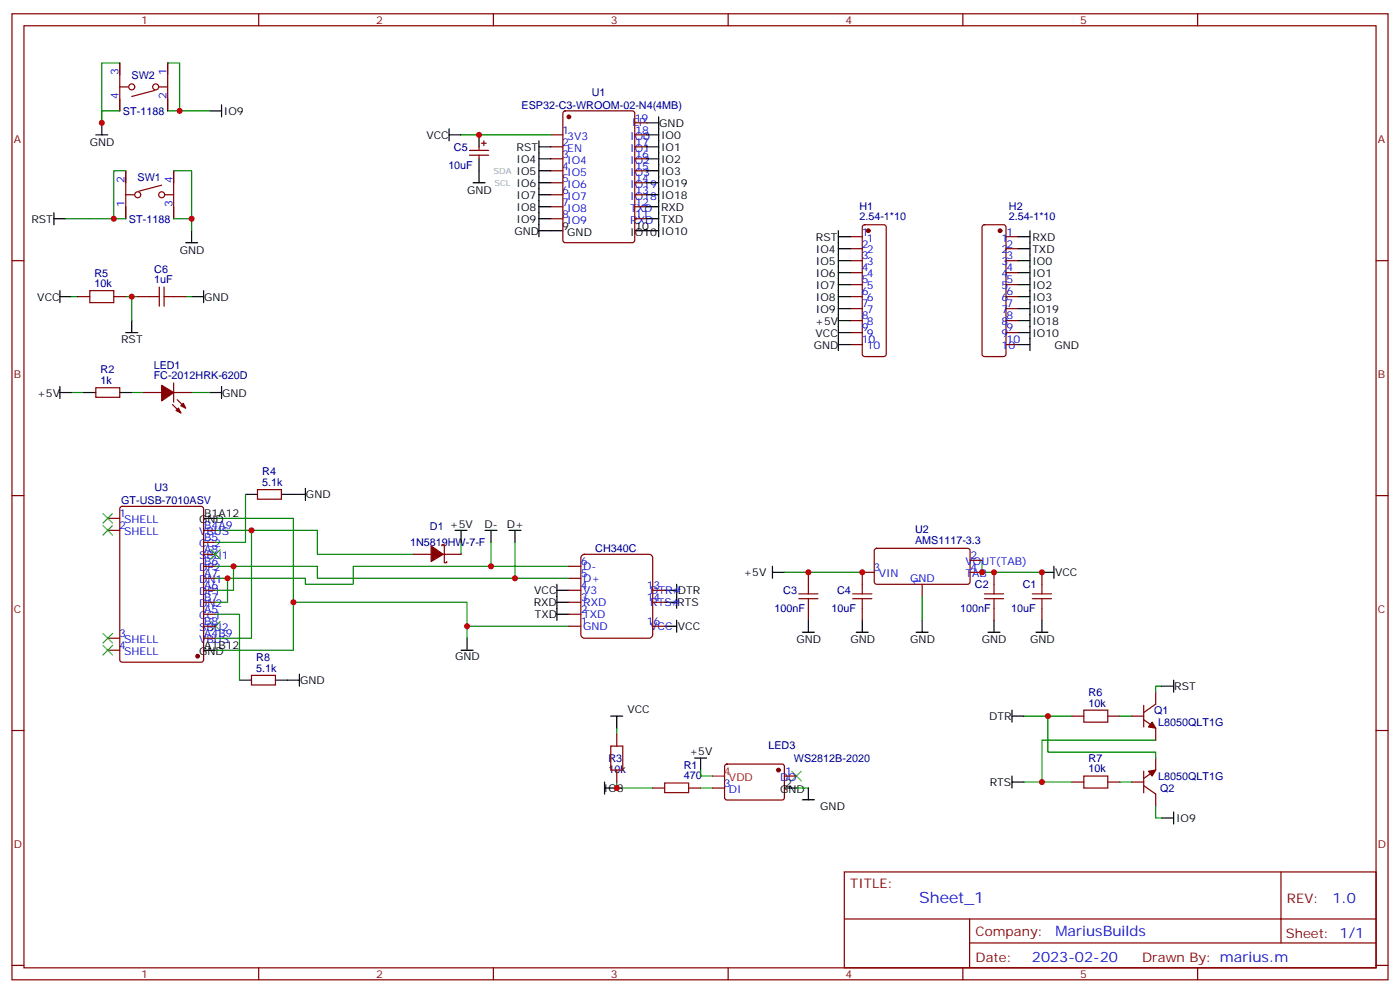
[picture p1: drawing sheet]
<svg xmlns="http://www.w3.org/2000/svg" width="412mm" height="292mm" viewBox="0 0 412 292" stroke-linecap="round" stroke-linejoin="round" font-family="sans-serif">
<g fill="none" stroke="#870000" stroke-width=".35">
<path d="M3.5 4.1h405.4v284.3h-405.4zM7.1 7.6h398.2v277.3h-398.2zM35.3 18.5v14.1M49.4 18.5v14.1M76.2 4.1v3.5M145.3 4.1v3.5M214.5 4.1v3.5M283.6 4.1v3.5M352.8 4.1v3.5M35.3 25.6h2.4M45.5 26.6l-6.7 1.8M46.9 25.6h2.5"/>
<path d="M162.3 39.7h3.5M166 32.8l.5-.2h19.8l.6 .5 .1 37.6-.5 .7h-20l-.6-.4-.1-37.7zM187 36.2h3.5M187 39.7h3.5M37 57.3h2.5M37 50.3v14.1M47.6 54.5l-6.7 1.8M48.7 57.3h2.5M51.2 50.3v14.1M138.3 44.3h5.6M138.3 45.7h5.6M141.1 43.2v1.1"/>
<path d="M141.1 45.7v1M141.8 42.2h1.4M142.5 41.5v1.4M162.3 43.2h3.5M162.3 46.7h3.5M162.3 50.3h3.5M162.3 53.8h3.5M162.3 57.3h3.5M187 43.2h3.5M187 46.7h3.5M187 50.3h3.5M187 53.8h3.5"/>
<path d="M187 57.3h3.5M3.5 76.7h3.6M162.3 60.9h3.5M162.3 64.4h3.5M187 60.9h3.5M187 64.4h3.5M250.5 76.7h3.5M250.5 69.7h3.5M250.5 73.2h3.5M254.2 66.4l.5-.3h5.6l.5 .3 .3 .5v37.3l-.3 .5-.5 .3h-5.6l-.5-.3-.2-.5v-37.3zM289.5 66.4l.5-.3h5.6l.5 .3 .2 .5v37.3l-.2 .5-.5 .3h-5.6l-.5-.3-.2-.5v-37.3zM296.3 76.7h3.6"/>
<path d="M296.3 69.7h3.6M296.3 73.2h3.6M405.3 76.7h3.6M22.9 87.3h3.6M26.5 85.5h7v3.6h-7zM33.5 87.3h3.5M40.6 87.3h6.3M46.9 84.5v5.6M48.3 84.5v5.6M48.3 87.3h6.4M250.5 87.3h3.5M250.5 80.3h3.5"/>
<path d="M250.5 83.8h3.5M250.5 90.8h3.5M250.5 94.4h3.5M250.5 97.9h3.5M296.3 87.3h3.6M296.3 80.3h3.6M296.3 83.8h3.6M296.3 90.8h3.6M296.3 94.4h3.6M296.3 97.9h3.6M28.2 114.1h7.1v2.8h-7.1zM42.3 115.5h5.3"/>
<path d="M50.8 119.1l2.5 2.4M51.2 112.7v5.7M51.2 115.5h5.2M52.2 117.7l2.5 2.4M250.5 101.4h3.5M296.3 101.4h3.6M3.5 145.9h3.6M31.7 156.1h3.6M31.7 152.6h3.6M35.5 149.3l.5-.3h23.3l.6 .5 .1 44.7-.5 .7h-23.5l-.7-.5v-44.6zM60 156.1h3.5M60 159.6h3.5"/>
<path d="M75.8 144.1h7.1v2.8h-7.1zM405.3 145.9h3.6M60 163.2h3.5M60 177.3h3.5M60 173.7h3.5M60 166.7h3.5M60 170.2h3.5M121.7 163.2h5.3M130.2 160.7v-.4h.7v5.3h.7v-.3M130.5 163.2h5.3M167.6 177.3h3.5M167.6 173.7h3.5"/>
<path d="M167.6 166.7h3.5M167.6 170.2h3.5M171.3 163.6l.9-.4h19l.9 .4 .2 .6v22.6l-.5 .8-.6 .3h-19l-.9-.5-.2-.6v-22.6zM192.3 177.3h3.5M192.3 173.7h3.5M235.3 176.2h5.6M235.3 174.8h5.6M238.1 168.5v6.3M238.1 176.2v6.4M254 179v3.6M257.5 168.5h-3.5v3.5M257.8 161.6l.4-.2 27.1 .1 .5 .6-.1 9.4-.7 .5-27-.1-.5-.6v-9.2z"/>
<path d="M271.6 172v3.5M285.8 164.9h3.5M285.8 168.5h3.5M290 176.2h5.6M290 174.8h5.6M292.8 168.5v6.3M292.8 176.2v6.4M306.9 168.5v3.5M306.9 179v3.6M31.7 191.4h3.6M31.7 187.9h3.6M60 184.3h3.5"/>
<path d="M60 180.8h3.5M60 187.9h3.5M74.1 198.8h7v2.8h-7zM167.6 184.3h3.5M167.6 180.8h3.5M192.3 184.3h3.5M3.5 215h3.6M179.9 219.6h3.5v7.1h-3.5zM181.7 216.1v3.5M315.7 210.8h3.6M319.3 209h7v3.5h-7zM326.3 210.8h3.5"/>
<path d="M333.4 210.8h3.5M336.9 211.8l3.5 2.5v3.5M336.9 207.6v6.4M340.4 203.7v3.6l-3.5 2.4M405.3 215h3.6M181.7 226.7v3.5M192.3 232h3.5M202.8 232h3.6M209.9 232h3.5M213.7 225.1l.4-.2 16.5 .1 .5 .6-.1 9.4-.6 .5-16.5-.1-.5-.6v-9.2zM231.1 228.4h3.5M315.7 230.2h3.6"/>
<path d="M319.3 228.4h7v3.6h-7zM326.3 230.2h3.5M333.4 230.2h3.5M336.9 231.2l3.5 2.5v3.5M336.9 227v6.4M340.4 223.1v3.6l-3.5 2.4M248.7 256.6h156.6v28.3h-156.6zM377.3 256.7v20.8M248.7 270.5h156.5M285.6 277.5h119.6M285.6 270.5v14.1M3.5 284.2h3.6"/>
<path d="M76.2 284.9v3.5M145.3 284.9v3.5M214.5 284.9v3.5M283.6 284.9v3.5M352.8 284.9v3.5M405.3 284.2h3.6"/>
<circle cx="38.8" cy="25.6" r=".88"/>
<circle cx="45.9" cy="25.6" r=".88"/>
<circle cx="40.6" cy="57.3" r=".88"/>
<circle cx="47.6" cy="57.3" r=".88"/>
</g>
<g fill="none" stroke="#000" stroke-width=".35">
<path d="M28.2 39.7h3.5M30 36.2v3.5M61.7 32.6h3.6M65.3 30.9v3.5M132.3 39.7h3.5M132.3 37.9v3.6M141.1 39.7v3.5M190.5 36.2h3.5M190.5 39.7h3.5M194 34.4v35.3M139.3 53.8h3.6M141.1 46.7v7.1"/>
<path d="M158.7 53.8h3.6M158.7 41.5v28.2M158.7 57.3h3.6M158.7 50.3h3.6M158.7 46.7h3.6M158.7 43.2h3.6M190.5 53.8h3.5M190.5 57.3h3.5M190.5 50.3h3.5M190.5 46.7h3.5M190.5 43.2h3.5M15.9 64.4h3.5"/>
<path d="M15.9 62.6v3.5M54.7 71.4h3.5M56.4 67.9v3.5M158.7 67.9h7.1M158.7 64.4h3.6M158.7 60.9h3.6M187 67.9h7M190.5 64.4h3.5M190.5 60.9h3.5M246.9 67.9v35.3M246.9 73.2h3.6M246.9 69.7h3.6"/>
<path d="M246.9 76.7h3.6M299.9 73.2h3.5M299.9 69.7h3.5M299.9 76.7h3.5M303.4 67.9v35.3M17.6 87.3h3.6M17.6 85.5v3.6M37 97.9h3.6M38.8 94.4v3.5M56.4 87.3h3.6M60 85.5v3.6M246.9 87.3h3.6"/>
<path d="M246.9 97.9h3.6M246.9 80.3h3.6M246.9 83.8h3.6M246.9 90.8h3.6M246.9 94.4h3.6M299.9 87.3h3.5M299.9 97.9h3.5M299.9 80.3h3.5M299.9 83.8h3.5M299.9 90.8h3.5M299.9 94.4h3.5M17.6 115.5h3.6"/>
<path d="M17.6 113.8v3.5M24.7 115.5h3.5M35.3 115.5h3.5M61.7 115.5h3.6M65.3 113.8v3.5M246.9 101.4h3.6M299.9 101.4h3.5M60 152.6h3.5M72.3 145.5h3.5M82.9 145.5h7.1M90 143.8v3.5M134.1 156.1h3.5"/>
<path d="M135.8 156.1v3.5M142.9 156.1h3.5M144.6 156.1v3.5M149.9 156.1h3.6M151.7 156.1v3.5M164 177.3h3.6M164 173.7h3.6M164 172v10.6M195.8 177.3h3.5M195.8 173.7h3.5M199.3 172v7M227.5 168.5h3.6"/>
<path d="M227.5 166.7v3.5M306.9 168.5h3.5M310.4 166.7v3.5M60 191.4h3.5M88.2 198.4v3.6M135.8 191.4h3.5M137.6 187.9v3.5M164 180.8h3.6M195.8 184.3h3.5M199.3 182.6v3.5M236.4 186.1h3.5M238.1 182.6v3.5"/>
<path d="M252.2 186.1h3.6M254 182.6v3.5M269.9 186.1h3.5M271.6 182.6v3.5M291 186.1h3.6M292.8 182.6v3.5M305.2 186.1h3.5M306.9 182.6v3.5M70.6 200.2h3.5M81.1 200.2h7.1M179.9 210.8h3.5M181.7 210.8v3.5"/>
<path d="M298.1 210.8h3.5M298.1 209v3.5M342.2 202h3.5M345.7 200.2v3.5M178.1 232h3.5M178.1 230.2v3.5M204.6 223.1h3.5M206.4 223.1v3.6M231.1 232h3.5M236.4 235.4h3.5M238.1 231.9v3.5M298.1 230.2h3.5"/>
<path d="M298.1 228.4v3.6M345.7 239v3.5M342.2 240.8h3.5"/>
</g>
<g fill="none" stroke="#008700" stroke-width=".35">
<path d="M35.3 18.5h-5.3v17.7v-3.6h5.3M49.4 18.5h3.5v14.1M49.4 32.6h12.3M135.8 39.7h26.5M37 50.3h-3.5v14.1M51.2 50.3h5.2v17.6M19.4 64.4h17.6M51.2 64.4h5.2M21.2 87.3h1.7M37 87.3h3.6M38.8 87.3v7.1M54.7 87.3h1.7"/>
<path d="M21.2 115.5h3.5M38.8 115.5h3.5M56.4 115.5h5.3M63.5 156.1h30v7.1h28.2M63.5 152.6h22.9v24.7h51.2v10.6M72.3 145.5v14.1h-8.8M74.1 156.1v31.8h-10.6M135.8 159.6v3.6M144.6 159.6v7.1h-40.5v5.3h-14.1v-1.8h-23M151.7 159.6v10.6M63.5 170.2h3.5v7.1h-3.5M63.5 166.7h5.3v7h-5.3"/>
<path d="M68.8 166.7h24.7v3.5h74.1M86.4 177.3v14.1h-22.9M144.6 166.7h23M231.1 168.5h22.9M271.6 175.5v7.1M289.3 164.9v3.6h17.6M63.5 180.8h7.1v19.4M137.6 184.3h30M181.7 214.3v1.8M301.6 210.8h14.1M308.7 210.8v10.6h31.7v1.7M329.8 210.8h3.6"/>
<path d="M340.4 217.8h-33.5v12.4M342.2 202h-1.8v1.7M181.7 230.2v1.8h10.6M206.4 226.7v1.7h3.5M206.4 232h3.5M234.6 232h3.5M301.6 230.2h14.1M329.8 230.2h3.6M340.4 237.2v3.6h1.8"/>
</g>
<g fill="#870000" stroke="#870000" stroke-width=".35">
<path d="M127 160.7l3.5 2.5-3.5 2.1z"/>
<path d="M338.3 227l2.1-.3-1 1.7z"/>
<path d="M339.4 212.5l1 1.8-2.1-.3z"/>
<path d="M54 118.7l.7 1.4-1.4-.7z"/>
<path d="M51.9 120.8l.7-.7 .7 1.4z"/>
<path d="M47.6 113.4l3.6 2.1-3.6 2.5z"/>
<circle cx="167.6" cy="34.4" r=".53"/>
<circle cx="255.8" cy="67.9" r=".53"/>
<circle cx="294.6" cy="67.9" r=".53"/>
<circle cx="229.3" cy="226.7" r=".53"/>
<circle cx="58.2" cy="193.1" r=".53"/>
</g>
<path d="M251.2 176.2h5.6M251.2 174.8h5.6M254 172v2.8M254 176.2v2.8M304.1 176.2h5.6M304.1 174.8h5.6M306.9 172v2.8M306.9 176.2v2.8M195.8 230.5h7v2.8h-7z" fill="none" stroke="#a10000" stroke-width=".35"/>
<g fill="none" stroke="#3c3" stroke-width=".35">
<path d="M30.3 151.2l2.9 2.8M30.3 154.7l2.9 2.8M33.2 151.2l-2.9 2.8M33.2 154.7l-2.9 2.8M62.1 161.7l2.8 2.9M64.9 161.7l-2.8 2.9M30.3 186.4l2.9 2.9M30.3 190l2.9 2.8M33.2 186.4l-2.9 2.9M33.2 190l-2.9 2.8M62.1 182.9l2.8 2.8M64.9 182.9l-2.8 2.8"/>
<path d="M233.2 227l2.8 2.8M236 227l-2.8 2.8"/>
</g>
<path d="M209.9 228.4h3.5" fill="none" stroke="#f00" stroke-width=".35"/>
<g fill="#c00">
<circle cx="306.9" cy="168.5" r=".88"/>
<circle cx="38.8" cy="87.3" r=".88"/>
<circle cx="30" cy="36.2" r=".88"/>
<circle cx="56.4" cy="64.4" r=".88"/>
<circle cx="144.6" cy="166.7" r=".88"/>
<circle cx="151.7" cy="170.2" r=".88"/>
<circle cx="137.6" cy="184.3" r=".88"/>
<circle cx="33.5" cy="64.4" r=".88"/>
<circle cx="52.9" cy="32.6" r=".88"/>
<circle cx="306.9" cy="230.2" r=".88"/>
<circle cx="308.7" cy="210.8" r=".88"/>
<circle cx="292.8" cy="168.5" r=".88"/>
<circle cx="289.3" cy="168.5" r=".88"/>
<circle cx="254" cy="168.5" r=".88"/>
<circle cx="238.1" cy="168.5" r=".88"/>
<circle cx="141.1" cy="39.7" r=".88"/>
<circle cx="181.7" cy="232" r=".88"/>
<circle cx="86.4" cy="177.3" r=".88"/>
<circle cx="74.1" cy="156.1" r=".88"/>
<circle cx="68.8" cy="166.7" r=".88"/>
<circle cx="67" cy="170.2" r=".88"/>
</g>
<text font-size="4.6" fill="#00f" x="270.8" y="265.7">Sheet_1</text>
<g font-size="4.2" fill="#00f">
<text x="392.5" y="265.9">1.0</text>
<text x="310.9" y="275.5">MariusBuilds</text>
<text x="304" y="283.3">2023-02-20</text>
</g>
<g font-size="3.9" fill="#800">
<text x="250.5" y="261.2">TITLE:</text>
<text x="379.1" y="265.9">REV:</text>
<text x="287.4" y="275.4">Company:</text>
<text x="378.7" y="276">Sheet: 1/1</text>
<text x="287.4" y="283.1">Date:</text>
<text x="336.4" y="283.2">Draw</text>
<text x="346.6" y="283.2">n By: marius.m</text>
</g>
<g font-size="3.2" fill="#800">
<text x="41.6" y="7.1">1</text>
<text x="110.8" y="7.1">2</text>
<text x="179.9" y="7.1">3</text>
<text x="249.1" y="7.1">4</text>
<text x="318.2" y="7.1">5</text>
<text x="4.1" y="42.2">A</text>
<text x="405.9" y="42.2">A</text>
<text x="4.1" y="111.3">B</text>
<text x="405.9" y="111.3">B</text>
<text x="4.1" y="180.4">C</text>
<text x="405.9" y="180.4">C</text>
<text x="4.1" y="249.6">D</text>
<text x="405.9" y="249.6">D</text>
<text x="41.6" y="287.9">1</text>
<text x="110.8" y="287.9">2</text>
<text x="179.9" y="287.9">3</text>
<text x="249.1" y="287.9">4</text>
<text x="318.2" y="287.9">5</text>
</g>
<g font-size="3.2" fill="#00f">
<text x="34.9" y="22" transform="rotate(-90 34.9 22)">3</text>
<text x="49" y="22" transform="rotate(-90 49 22)">1</text>
<text x="34.9" y="29.1" transform="rotate(-90 34.9 29.1)">4</text>
<text x="49" y="29.1" transform="rotate(-90 49 29.1)">2</text>
<text x="187" y="35.8">19</text>
<text x="165.6" y="39.3">1</text>
<text x="167.1" y="41.1">3V3</text>
<text x="185.7" y="41.1">IO0</text>
<text x="186.3" y="37.2">EP</text>
<text x="187.1" y="39.3">18</text>
<text x="165.6" y="46.4">3</text>
<text x="165.6" y="42.9">2</text>
<text x="167.1" y="44.6">EN</text>
<text x="185.7" y="44.6">IO1</text>
<text x="187.1" y="42.9">17</text>
<text x="187.1" y="46.4">16</text>
<text x="36.7" y="53.8" transform="rotate(-90 36.7 53.8)">2</text>
<text x="50.8" y="53.8" transform="rotate(-90 50.8 53.8)">4</text>
<text x="165.6" y="53.4">5</text>
<text x="165.6" y="49.9">4</text>
<text x="167.1" y="51.7">IO5</text>
<text x="167.1" y="48.2">IO4</text>
<text x="185.7" y="48.2">IO2</text>
<text x="185.7" y="51.7">IO3</text>
<text x="187.1" y="49.9">15</text>
<text x="187.1" y="53.4">14</text>
<text x="165.6" y="57">6</text>
<text x="167.1" y="58.7">IO7</text>
<text x="167.1" y="55.2">IO6</text>
<text x="185.7" y="55.2">IO19</text>
<text x="185.7" y="58.7">IO18</text>
<text x="187.1" y="57">13</text>
<text x="36.7" y="60.9" transform="rotate(-90 36.7 60.9)">1</text>
<text x="50.8" y="60.9" transform="rotate(-90 50.8 60.9)">3</text>
<text x="165.6" y="64">8</text>
<text x="165.6" y="60.5">7</text>
<text x="167.1" y="65.8">IO9</text>
<text x="167.1" y="62.3">IO8</text>
<text x="185.7" y="62.3">TXD</text>
<text x="185.7" y="65.8">RXD</text>
<text x="187.1" y="60.5">12</text>
<text x="187.1" y="64">11</text>
<text x="253.8" y="69.3">1</text>
<text x="255.3" y="71.1">1</text>
<text x="295" y="71.1">1</text>
<text x="296.5" y="69.3">1</text>
<text x="253.8" y="72.8">2</text>
<text x="253.8" y="76.4">3</text>
<text x="255.3" y="74.6">2</text>
<text x="295" y="74.6">2</text>
<text x="296.5" y="72.8">2</text>
<text x="296.5" y="76.4">3</text>
<text x="253.8" y="79.9">4</text>
<text x="253.8" y="83.4">5</text>
<text x="255.3" y="78.1">3</text>
<text x="255.3" y="81.7">4</text>
<text x="295" y="78.1">3</text>
<text x="295" y="81.7">4</text>
<text x="296.5" y="79.9">4</text>
<text x="296.5" y="83.4">5</text>
<text x="253.8" y="87">6</text>
<text x="255.3" y="85.2">5</text>
<text x="255.3" y="88.7">6</text>
<text x="295" y="85.2">5</text>
<text x="295" y="88.7">6</text>
<text x="296.5" y="87">6</text>
<text x="253.8" y="90.5">7</text>
<text x="253.8" y="94">8</text>
<text x="255.3" y="92.3">7</text>
<text x="255.3" y="95.8">8</text>
<text x="295" y="92.3">7</text>
<text x="295" y="95.8">8</text>
<text x="296.5" y="90.5">7</text>
<text x="296.5" y="94">8</text>
<text x="253.8" y="97.5">9</text>
<text x="253.8" y="101.1">10</text>
<text x="255.3" y="99.3">9</text>
<text x="295" y="99.3">9</text>
<text x="296.5" y="97.5">9</text>
<text x="296.5" y="101.1">10</text>
<text x="255.3" y="102.8">10</text>
<text x="295" y="102.8">10</text>
<text x="35.1" y="155.8">2</text>
<text x="35.1" y="152.2">1</text>
<text x="36.6" y="154">SHELL</text>
<text x="60.1" y="155.8">B4A9</text>
<text x="36.6" y="157.5">SHELL</text>
<text x="58.7" y="157.5">VBUS</text>
<text x="58.7" y="161">CC2</text>
<text x="60.1" y="159.3">B5</text>
<text x="58.7" y="164.6">SBU1</text>
<text x="60.1" y="162.8">A8</text>
<text x="60.1" y="166.3">B6</text>
<text x="171.1" y="166.3">6</text>
<text x="171.8" y="167.7">D-</text>
<text x="284.4" y="166.3">VOUT(TAB)</text>
<text x="285.9" y="164.6">2</text>
<text x="58.7" y="168.1">DP2</text>
<text x="58.7" y="171.6">DN1</text>
<text x="60.1" y="169.9">A7</text>
<text x="60.1" y="173.4">A6</text>
<text x="171.1" y="169.9">5</text>
<text x="171.1" y="173.4">4</text>
<text x="171.8" y="171.3">D+</text>
<text x="190.5" y="173.4">13</text>
<text x="257.4" y="168.1">3</text>
<text x="258.8" y="169.9">VIN</text>
<text x="268.1" y="171.3">GND</text>
<text x="271.3" y="172.2" transform="rotate(-90 271.3 172.2)">1</text>
<text x="284.4" y="169.9">TAB</text>
<text x="285.9" y="168.1">4</text>
<text x="58.7" y="175.2">DP1</text>
<text x="58.7" y="178.7">DN2</text>
<text x="60.1" y="176.9">B7</text>
<text x="171.1" y="176.9">3</text>
<text x="171.8" y="174.8">V3</text>
<text x="171.8" y="178.3">RXD</text>
<text x="190.5" y="176.9">14</text>
<text x="191.6" y="178.3">RTS#RTS</text>
<text x="191.6" y="174.8">DTR#DTR</text>
<text x="58.7" y="182.2">CC1</text>
<text x="58.7" y="185.7">SBU2</text>
<text x="60.1" y="180.4">A5</text>
<text x="60.1" y="184">B8</text>
<text x="171.1" y="180.4">2</text>
<text x="171.1" y="184">1</text>
<text x="171.8" y="181.9">TXD</text>
<text x="171.8" y="185.4">GND</text>
<text x="190.5" y="184">16</text>
<text x="191.6" y="185.4">VCC</text>
<text x="35.1" y="191">4</text>
<text x="35.1" y="187.5">3</text>
<text x="36.6" y="189.3">SHELL</text>
<text x="58.7" y="189.3">VBUS</text>
<text x="60.1" y="187.5">A4B9</text>
<text x="36.6" y="192.8">SHELL</text>
<text x="213.3" y="231.6">3</text>
<text x="214.7" y="233.4">DI</text>
<text x="229.8" y="229.8">DO</text>
<text x="231.2" y="228.1">1</text>
</g>
<g font-size="3.2" fill="#000080">
<text x="38.8" y="23.2">SW2</text>
<text x="174.3" y="28.2">U1</text>
<text x="36.2" y="33.8">ST-1188</text>
<text x="153.6" y="32">ESP32-C3-WROOM-02-N4(4MB)</text>
<text x="133.7" y="44.4">C5</text>
<text x="40.5" y="53.2">SW1</text>
<text x="132.1" y="49.7">10uF</text>
<text x="38" y="65.5">ST-1188</text>
<text x="253.1" y="64.9">2.54-1*10</text>
<text x="253.1" y="61.7">H1</text>
<text x="297.2" y="64.9">2.54-1*10</text>
<text x="297.2" y="61.7">H2</text>
<text x="27.8" y="81.5">R5</text>
<text x="45.4" y="83.4">1uF</text>
<text x="45.4" y="80.4">C6</text>
<text x="27.8" y="84.5">10k</text>
<text x="29.6" y="113.1">1k</text>
<text x="29.6" y="109.9">R2</text>
<text x="45.3" y="111.7">FC-2012HRK-620D</text>
<text x="45.3" y="108.5">LED1</text>
<text x="77.3" y="143.1">5.1k</text>
<text x="77.3" y="139.9">R4</text>
<text x="35.7" y="148.4">GT-USB-7010ASV</text>
<text x="45.5" y="144.6">U3</text>
<text x="120.8" y="160.8">1N5819HW-7-F</text>
<text x="126.7" y="156.1">D1 +5V</text>
<text x="269.5" y="160.2">AMS1117-3.3</text>
<text x="269.5" y="157">U2</text>
<text x="175.3" y="162.5">CH340C</text>
<text x="287.2" y="173.1">C2</text>
<text x="301.3" y="173.1">C1</text>
<text x="230.7" y="174.9">C3</text>
<text x="246.6" y="174.9">C4</text>
<text x="228.2" y="180.2">100nF</text>
<text x="245" y="180.2">10uF</text>
<text x="282.8" y="180.2">100nF</text>
<text x="297.9" y="180.2">10uF</text>
<text x="75.5" y="197.7">5.1k</text>
<text x="75.5" y="194.6">R8</text>
<text x="320.7" y="208">10k</text>
<text x="320.7" y="204.8">R6</text>
<text x="340" y="210.2">Q1</text>
<text x="341.2" y="213.7">L8050QLT1G</text>
<text x="226.4" y="220.6">LED3</text>
<text x="179.2" y="227.4">10k</text>
<text x="179.2" y="224.3">R3</text>
<text x="201.4" y="226.3">R1</text>
<text x="233.9" y="224.3">WS2812B-2020</text>
<text x="320.7" y="227.4">10k</text>
<text x="320.7" y="224.2">R7</text>
<text x="201.4" y="229.4">470</text>
<text x="341.2" y="229.6">L8050QLT1G</text>
<text x="341.8" y="233.1">Q2</text>
</g>
<g font-size="3.2">
<text x="66" y="33.8">IO9</text>
<text x="125.6" y="40.9">VCC</text>
<text x="194.2" y="37.4">GND</text>
<text x="194.7" y="40.9">IO0</text>
<text x="26.5" y="42.9">GND</text>
<text x="152.1" y="47.9">IO4</text>
<text x="152.1" y="44.4">RST</text>
<text x="194.7" y="47.9">IO2</text>
<text x="194.7" y="44.4">IO1</text>
<text x="152.1" y="51.5">IO5</text>
<text x="194.7" y="51.5">IO3</text>
<text x="137.6" y="57.1">GND</text>
<text x="152.1" y="58.5">IO7</text>
<text x="152.1" y="55">IO6</text>
<text x="194.7" y="58.5">IO18</text>
<text x="194.7" y="55">IO19</text>
<text x="9.2" y="65.6">RST</text>
<text x="152.1" y="65.6">IO9</text>
<text x="152.1" y="62">IO8</text>
<text x="194.7" y="65.6">TXD</text>
<text x="194.7" y="62.1">RXD</text>
<text x="151.6" y="69.1">GND</text>
<text x="165.6" y="67.6">9</text>
<text x="167.1" y="69.3">GND</text>
<text x="185.7" y="69.3">IO10</text>
<text x="187.1" y="67.6">10</text>
<text x="194.7" y="69.1">IO10</text>
<text x="240.3" y="70.9">RST</text>
<text x="304.1" y="70.9">RXD</text>
<text x="52.9" y="74.7">GND</text>
<text x="240.3" y="74.4">IO4</text>
<text x="240.3" y="77.9">IO5</text>
<text x="304.1" y="74.4">TXD</text>
<text x="304.1" y="77.9">IO0</text>
<text x="240.3" y="81.4">IO6</text>
<text x="304.1" y="81.5">IO1</text>
<text x="11" y="88.5">VCC</text>
<text x="60.1" y="88.5">GND</text>
<text x="240.3" y="85">IO7</text>
<text x="240.3" y="88.5">IO8</text>
<text x="304.1" y="85">IO2</text>
<text x="304.1" y="88.5">IO3</text>
<text x="240.1" y="95.6">+5V</text>
<text x="240.3" y="92">IO9</text>
<text x="304.1" y="92">IO19</text>
<text x="304.1" y="95.6">IO18</text>
<text x="35.7" y="100.9">RST</text>
<text x="240.2" y="99.1">VCC</text>
<text x="304.1" y="99.1">IO10</text>
<text x="239.8" y="102.6">GND</text>
<text x="310.6" y="102.6">GND</text>
<text x="10.9" y="116.7">+5V</text>
<text x="65.4" y="116.7">GND</text>
<text x="90.1" y="146.7">GND</text>
<text x="58.7" y="154">GND</text>
<text x="60.1" y="152.2">B1A12</text>
<text x="142.8" y="155.5">D-</text>
<text x="149.3" y="155.5">D+</text>
<text x="219" y="169.7">+5V</text>
<text x="310.8" y="169.7">VCC</text>
<text x="157.2" y="178.5">RXD</text>
<text x="157.3" y="174.9">VCC</text>
<text x="157.5" y="182">TXD</text>
<text x="199.7" y="185.5">VCC</text>
<text x="60.1" y="191">A1B12</text>
<text x="234.6" y="189.3">GND</text>
<text x="250.5" y="189.3">GND</text>
<text x="268.1" y="189.3">GND</text>
<text x="289.2" y="189.4">GND</text>
<text x="303.4" y="189.3">GND</text>
<text x="58.7" y="192.8">GND</text>
<text x="134.1" y="194.3">GND</text>
<text x="88.4" y="201.4">GND</text>
<text x="345.9" y="203.2">RST</text>
<text x="184.8" y="210">VCC</text>
<text x="291.4" y="212">DTR</text>
<text x="203.1" y="222.3">+5V</text>
<text x="177.9" y="233.1">IO8</text>
<text x="229.8" y="233.4">GND</text>
<text x="231.2" y="231.6">2</text>
<text x="291.6" y="231.4">RTS</text>
<text x="241.6" y="238.4">GND</text>
<text x="346.4" y="242">IO9</text>
</g>
<g font-size="3.2" fill="#f00">
<text x="213.3" y="228.1">4</text>
<text x="214.7" y="229.8">VDD</text>
</g>
<g font-size="2.5" fill="#999">
<text x="145.4" y="51.3">SDA</text>
<text x="145.6" y="54.8">SCL</text>
</g>
</svg>
